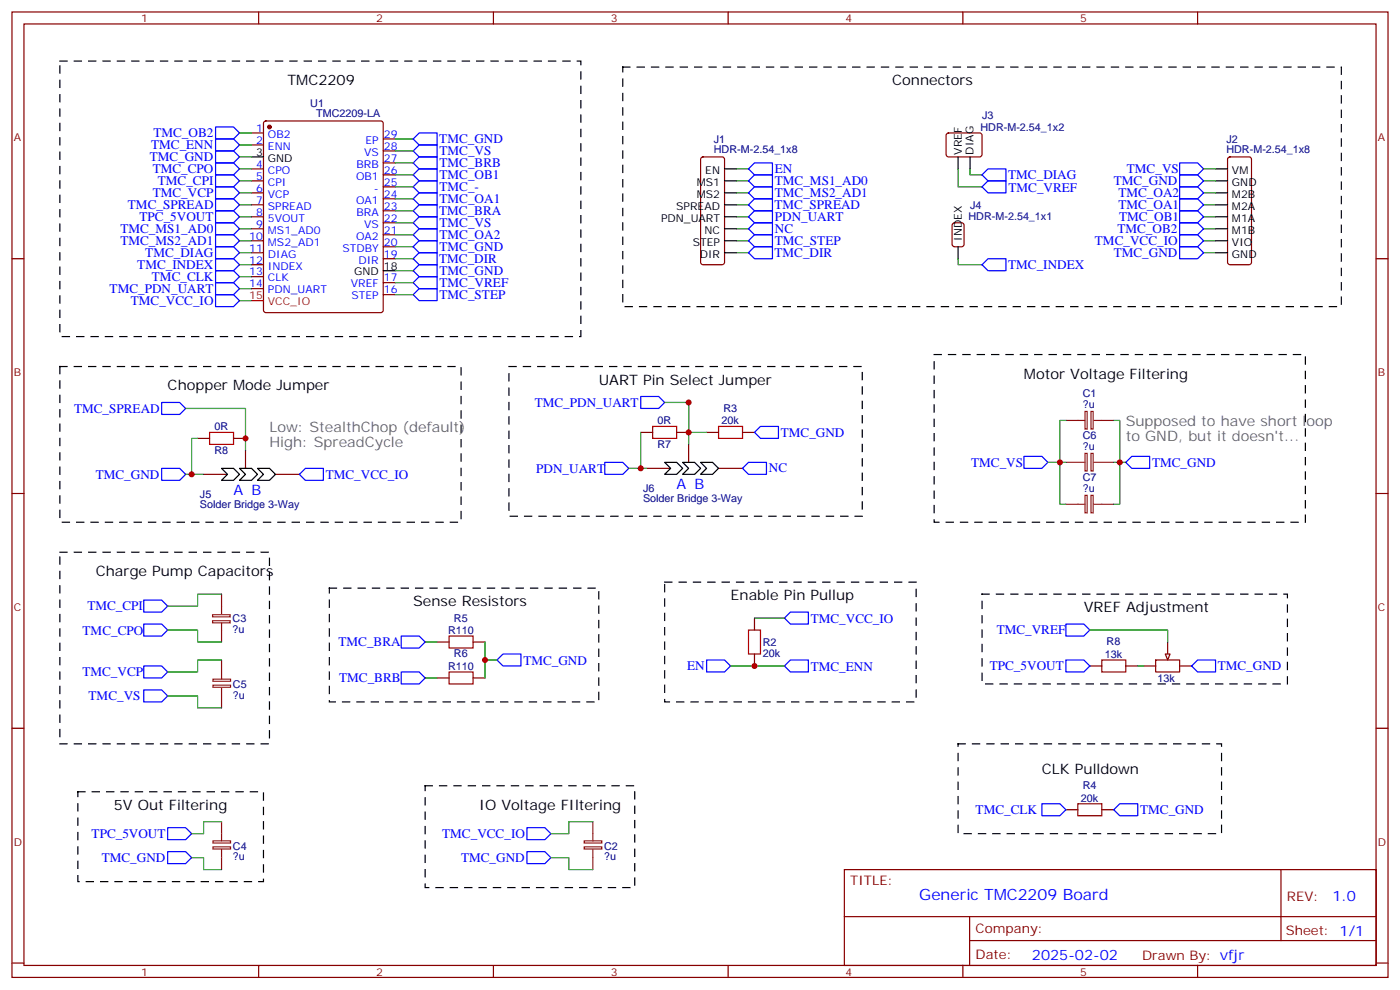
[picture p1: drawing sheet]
<svg xmlns="http://www.w3.org/2000/svg" width="412mm" height="292mm" viewBox="0 0 412 292" stroke-linecap="round" stroke-linejoin="round" font-family="sans-serif">
<g fill="none" stroke="#870000" stroke-width=".35">
<path d="M3.5 3.5h405.4v284.4h-405.4zM7.1 7.1h398.2v277.2h-398.2zM76.2 3.5v3.6M145.3 3.5v3.6M214.5 3.5v3.6M283.6 3.5v3.6M352.8 3.5v3.6M74.1 39.2h3.5M77.8 35.8l.5-.2h33.9l.6 .5 .1 55.3-.5 .6-34.1 .1-.6-.5-.1-55.3zM278.9 39.4l.5-.2h9.4l.5 .7-.1 5.9-.6 .4-9.5-.1-.4-.6v-5.6zM74.1 42.7h3.5M74.1 49.7h3.5"/>
<path d="M74.1 53.3h3.5M74.1 56.8h3.5M112.9 58.6h3.5M112.9 55h3.5M112.9 51.5h3.5M112.9 48h3.5M112.9 44.5h3.5M112.9 40.9h3.5M206.6 46.4l.5-.2h5.6l.5 .2 .2 .5v30.4l-.2 .5-.5 .2h-5.6l-.5-.3-.2-.4v-30.4zM361.8 46.4l.5-.2h5.6l.5 .2 .3 .5v30.4l-.3 .5-.5 .2h-5.6l-.5-.3-.2-.4v-30.4zM3.5 76.2h3.6M74.1 60.3h3.5"/>
<path d="M74.1 63.9h3.5M74.1 67.4h3.5M74.1 70.9h3.5M74.1 74.4h3.5M74.1 78h3.5M112.9 76.2h3.5M112.9 72.7h3.5M112.9 69.1h3.5M112.9 65.6h3.5M112.9 62.1h3.5M280.7 65.8l.5-.2h2.1l.6 .4 .1 6-.5 .6-2.3 .1-.7-.5v-5.9zM405.3 76.2h3.6"/>
<path d="M74.1 81.5h3.5M74.1 85h3.5M112.9 86.8h3.5M112.9 83.3h3.5M58.2 129.1h3.5M60 139.7h7M68.8 129.1h3.5M72.3 132.6v7.1M81.1 139.7h7.1M3.5 145.3h3.6M405.3 145.3h3.6M128.8 189.1h3.5"/>
<path d="M128.8 199.7h3.5M139.3 189.1h3.6M139.3 199.7h3.6M222.2 182v3.6M222.2 192.6v3.5M3.5 214.5h3.6M405.3 214.5h3.6M248.7 256.1h156.6v28.2h-156.6zM377.3 256.1v20.9M248.7 270h156.5M285.6 277h119.6M285.6 270v14.1"/>
<path d="M3.5 283.6h3.6M76.2 284.3v3.6M145.3 284.3v3.6M214.5 284.3v3.6M283.6 284.3v3.6M352.8 284.3v3.6M405.3 283.6h3.6"/>
</g>
<circle cx="79.4" cy="37.4" r=".53" fill="#870000" stroke="#870000" stroke-width=".35"/>
<g fill="none" stroke="#000" stroke-width=".35">
<path d="M74.1 46.2h3.5M213.4 56.8h3.6M213.4 53.3h3.6M213.4 49.7h3.6M282.2 46.2v3.5M285.8 46.2v3.5M358.1 56.8h3.5M358.1 53.3h3.5M358.1 49.7h3.5M112.9 79.7h3.5M213.4 74.4h3.6M213.4 70.9h3.6"/>
<path d="M213.4 67.4h3.6M213.4 63.9h3.6M213.4 60.3h3.6M282.2 72.7v3.5M358.1 74.4h3.5M358.1 70.9h3.5M358.1 67.4h3.5M358.1 63.9h3.5M358.1 60.3h3.5"/>
</g>
<path d="M74.1 88.5h3.5" fill="none" stroke="#f00" stroke-width=".35"/>
<g fill="none" stroke="#008700" stroke-width=".35">
<path d="M70.6 39.2h3.5M70.6 56.8h3.5M70.6 53.3h3.5M70.6 49.7h3.5M70.6 46.2h3.5M70.6 42.7h3.5M116.4 58.6h5.3M116.4 55h5.3M116.4 51.5h5.3M116.4 48h5.3M116.4 44.5h5.3M116.4 40.9h5.3"/>
<path d="M217 56.8h3.5M217 53.3h3.5M217 49.7h3.5M282.2 49.7v5.3h7.1M285.8 49.7v1.8h3.5M354.5 56.8h3.6M354.5 53.3h3.6M70.6 74.4h3.5M70.6 70.9h3.5M70.6 67.4h3.5M70.6 63.9h3.5M70.6 60.3h3.5"/>
<path d="M70.6 78h3.5M116.4 79.7h5.3M116.4 76.2h5.3M116.4 72.7h5.3M116.4 69.1h5.3M116.4 65.6h5.3M116.4 62.1h5.3M217 74.4h3.5M217 70.9h3.5M217 67.4h3.5M217 63.9h3.5M217 60.3h3.5"/>
<path d="M282.2 76.2v1.8h7.1M354.5 74.4h3.6M354.5 70.9h3.6M354.5 67.4h3.6M354.5 63.9h3.6M354.5 60.3h3.6M70.6 88.5h3.5M70.6 85h3.5M70.6 81.5h3.5M116.4 86.8h5.3M116.4 83.3h5.3M65.3 175h-7.1v3.5h-8.8"/>
<path d="M49.4 185.6h8.8v3.5h7.1M65.3 194.4h-7.1v3.5h-8.8M215.2 196.1h15.9M222.2 182h8.9M49.4 205h8.8v3.5h7.1"/>
</g>
<path d="M61.7 127.4h7.1v3.5h-7.1zM132.3 187.3h7v3.6h-7zM132.3 197.9h7v3.5h-7zM220.5 185.6h3.5v7h-3.5z" fill="none" stroke="#a10000" stroke-width=".35"/>
<path d="M65.3 175v6M62.6 181h5.2v.7h-5.2zM62.6 182.8h5.2v.6h-5.2zM65.3 183.4v5.7M65.3 194.4v5.6M62.7 201.8h5.2v.6h-5.2zM62.7 200h5.2v.7h-5.2zM65.3 202.5v6" fill="none" stroke="#8c2424" stroke-width=".35"/>
<path d="M17.6 18h153.5v81.1h-153.5zM183.4 19.8h211.7v70.5h-211.7zM17.6 108h118.2v45.8h-118.2zM17.6 162.6h61.8v56.5h-61.8zM195.8 171.4h74.1v35.3h-74.1z" fill="none" stroke="#000" stroke-width=".35" stroke-dasharray="2.1 2.1"/>
<g fill="none" stroke="#00f" stroke-width=".35">
<path d="M63.5 37.4h5.3l1.8 1.8-1.8 1.7h-5.3zM63.5 40.9h5.3l1.8 1.8-1.8 1.8h-5.3zM63.5 44.5h5.3l1.8 1.7-1.8 1.8h-5.3zM63.5 48h5.3l1.8 1.7-1.8 1.8h-5.3zM63.5 51.5h5.3l1.8 1.8-1.8 1.7h-5.3zM63.5 55h5.3l1.8 1.8-1.8 1.8h-5.3zM63.5 58.6h5.3l1.8 1.7-1.8 1.8h-5.3zM121.7 44.5l1.8-1.8h5.3v3.5h-5.3zM121.7 48l1.8-1.8h5.3v3.5h-5.3zM121.7 51.5l1.8-1.8h5.3v3.6h-5.3zM121.7 55l1.8-1.7h5.3v3.5h-5.3zM121.7 58.6l1.8-1.8h5.3v3.5h-5.3z"/>
<path d="M220.5 49.7l1.7-1.7h5.3v3.5h-5.3zM347.5 51.5h5.3l1.7 1.8-1.7 1.7h-5.3zM63.5 62.1h5.3l1.8 1.8-1.8 1.7h-5.3zM63.5 65.6h5.3l1.8 1.8-1.8 1.7h-5.3zM63.5 69.1h5.3l1.8 1.8-1.8 1.8h-5.3zM63.5 72.7h5.3l1.8 1.7-1.8 1.8h-5.3zM63.5 76.2h5.3l1.8 1.8-1.8 1.7h-5.3zM63.5 79.7h5.3l1.8 1.8-1.8 1.8h-5.3zM121.7 62.1l1.8-1.8h5.3v3.6h-5.3zM121.7 65.6l1.8-1.7h5.3v3.5h-5.3zM121.7 69.1l1.8-1.7h5.3v3.5h-5.3zM121.7 76.2l1.8-1.8h5.3v3.6h-5.3z"/>
<path d="M121.7 79.7l1.8-1.7h5.3v3.5h-5.3zM347.5 65.6h5.3l1.7 1.8-1.7 1.7h-5.3zM347.5 69.1h5.3l1.7 1.8-1.7 1.8h-5.3zM347.5 72.7h5.3l1.7 1.7-1.7 1.8h-5.3zM63.5 83.3h5.3l1.8 1.7-1.8 1.8h-5.3zM63.5 86.8h5.3l1.8 1.7-1.8 1.8h-5.3zM121.7 83.3l1.8-1.8h5.3v3.5h-5.3zM121.7 86.8l1.8-1.8h5.3v3.5h-5.3zM47.6 118.5h5.3l1.8 1.8-1.8 1.8h-5.3zM42.3 176.7h5.3l1.8 1.8-1.8 1.8h-5.3zM42.3 183.8h5.3l1.8 1.8-1.8 1.7h-5.3zM42.3 196.1h5.3l1.8 1.8-1.8 1.8h-5.3z"/>
<path d="M208.1 194.4h5.3l1.8 1.7-1.8 1.8h-5.3zM231.1 196.1l1.7-1.7h5.3v3.5h-5.3zM231.1 182l1.7-1.7h5.3v3.5h-5.3zM42.3 203.2h5.3l1.8 1.8-1.8 1.7h-5.3z"/>
</g>
<g fill="#fff" stroke="#000" stroke-width=".35">
<path d="M65.3 137.9h3.5l1.8 1.8-1.8 1.8h-3.5l1.7-1.8z"/>
<path d="M70.6 137.9h3.5l1.7 1.8-1.7 1.8h-3.5l1.7-1.8z"/>
<path d="M75.8 137.9h3.6l1.7 1.8-1.7 1.8h-3.6l1.8-1.8z"/>
</g>
<path d="M54.7 120.3h17.6v12.3M54.7 139.7h1.7M58.2 129.1h-1.8v10.6h3.6" fill="none" stroke="#008700" stroke-width=".35"/>
<path d="M47.6 137.9h5.3l1.8 1.8-1.8 1.8h-5.3zM88.2 139.7l1.8-1.8h5.2v3.6h-5.2z" fill="none" stroke="#00f" stroke-width=".35"/>
<path d="M324.6 194.4h7v3.5h-7z" fill="none" stroke="#a10000" stroke-width=".35"/>
<path d="M321 196.1h3.6M331.6 196.1h3.5M336.9 196.1h3.5M340.4 194.4h7.1v3.5h-7.1zM344 189.1v3.5M347.5 196.1h3.5" fill="none" stroke="#870000" stroke-width=".35"/>
<path d="M343.3 192.6h1.4l-.7 1.8z" fill="#f0f0f0" stroke="#870000" stroke-width=".35"/>
<path d="M220.5 53.3l1.7-1.8h5.3v3.5h-5.3zM220.5 56.8l1.7-1.8h5.3v3.6h-5.3zM289.3 51.5l1.7-1.8h5.3v3.6h-5.3zM220.5 60.3l1.7-1.7h5.3v3.5h-5.3zM289.3 78l1.7-1.8h5.3v3.5h-5.3zM188.7 116.8h5.3l1.8 1.7-1.8 1.8h-5.3zM314 194.4h5.3l1.7 1.7-1.7 1.8h-5.3zM351 196.1l1.8-1.7h5.3v3.5h-5.3zM306.9 236.7h5.3l1.8 1.8-1.8 1.7h-5.3zM328.1 238.5l1.7-1.8h5.3v3.5h-5.3zM49.4 243.8h5.3l1.7 1.7-1.7 1.8h-5.3zM49.4 250.8h5.3l1.7 1.8-1.7 1.8h-5.3z" fill="none" stroke="#00f" stroke-width=".35"/>
<path d="M62.7 249.4h5.2v.6h-5.2zM62.7 247.7h5.2v.6h-5.2zM65.3 242v5.7M65.3 250.1v6" fill="none" stroke="#8c2424" stroke-width=".35"/>
<path d="M335.1 196.1h1.8M56.4 252.6h3.6v3.5h5.3M65.3 242h-5.3v3.5h-3.6" fill="none" stroke="#008700" stroke-width=".35"/>
<path d="M317.5 236.7h7.1v3.5h-7.1z" fill="none" stroke="#a10000" stroke-width=".35"/>
<path d="M190.5 137.9h7.1M202.8 130.9v7M211.7 137.9h7M314 238.5h3.5M324.6 238.5h3.5" fill="none" stroke="#870000" stroke-width=".35"/>
<g fill="#fff" stroke="#000" stroke-width=".35">
<path d="M195.8 136.2h3.5l1.8 1.7-1.8 1.8h-3.5l1.8-1.8z"/>
<path d="M201.1 136.2h3.5l1.8 1.7-1.8 1.8h-3.5l1.7-1.8z"/>
<path d="M206.4 136.2h3.5l1.8 1.7-1.8 1.8h-3.5l1.7-1.8z"/>
</g>
<path d="M192.3 125.6h7v3.5h-7zM211.7 125.6h7v3.5h-7z" fill="none" stroke="#a10000" stroke-width=".35"/>
<path d="M188.7 127.4h3.6M199.3 127.4h3.5M208.1 127.4h3.6M218.7 127.4h3.5" fill="none" stroke="#870000" stroke-width=".35"/>
<g fill="none" stroke="#008700" stroke-width=".35">
<path d="M354.5 49.7h3.6M195.8 118.5h7v12.4M202.8 118.5v8.9h5.3M185.2 137.9h3.5M188.7 127.4v10.5h1.8M314 123.8h-1.8v12.4h-3.5M314 136.2h-1.8v12.3h1.8M328.1 123.8h1.7v24.7h-1.7M328.1 136.2h3.5M125.2 189.1h3.6M125.2 199.7h3.6M142.9 189.1v5.3h3.5"/>
<path d="M142.9 194.4v5.3M321 185.6h23v3.5M162.3 252.6h5.3v3.5h7M174.6 242h-7v3.5h-5.3"/>
</g>
<g fill="none" stroke="#00f" stroke-width=".35">
<path d="M121.7 40.9l1.8-1.7h5.3v3.5h-5.3zM291 53.3h5.3v3.5h-5.3l-1.7-1.8zM347.5 48h5.3l1.7 1.7-1.7 1.8h-5.3zM347.5 55h5.3l1.7 1.8-1.7 1.8h-5.3zM347.5 58.6h5.3l1.7 1.7-1.7 1.8h-5.3zM121.7 72.7l1.8-1.8h5.3v3.5h-5.3zM220.5 63.9l1.7-1.8h5.3v3.5h-5.3zM220.5 67.4l1.7-1.8h5.3v3.5h-5.3zM220.5 74.4l1.7-1.7h5.3v3.5h-5.3zM222.2 69.1h5.3v3.6h-5.3l-1.7-1.8zM347.5 62.1h5.3l1.7 1.8-1.7 1.7h-5.3zM178.2 136.2h5.2l1.8 1.7-1.8 1.8h-5.2z"/>
<path d="M218.7 137.9l1.8-1.7h5.3v3.5h-5.3zM222.2 127.4l1.8-1.8h5.3v3.5h-5.3zM301.6 134.4h5.3l1.8 1.8-1.8 1.7h-5.3zM331.6 136.2l1.8-1.8h5.3v3.5h-5.3zM118.2 187.3h5.3l1.7 1.8-1.7 1.8h-5.3zM118.2 197.9h5.3l1.7 1.8-1.7 1.7h-5.3zM146.4 194.4l1.8-1.8h5.3v3.5h-5.3zM314 183.8h5.3l1.7 1.8-1.7 1.7h-5.3zM155.2 243.8h5.3l1.8 1.7-1.8 1.8h-5.3zM155.2 250.8h5.3l1.8 1.8-1.8 1.8h-5.3z"/>
</g>
<g fill="none" stroke="#8c2424" stroke-width=".35">
<path d="M314 123.8h5.6M314 136.2h5.6M319.6 121.2h.7v5.2h-.7zM319.6 133.5h.7v5.2h-.7zM321.4 121.2h.6v5.2h-.6zM321.4 133.5h.6v5.2h-.6zM322.1 123.8h6M322.1 136.2h6M314 148.5h5.6M319.6 145.9h.7v5.2h-.7zM321.4 145.9h.6v5.2h-.6zM322.1 148.5h6"/>
<path d="M172.1 249.4h5.2v.6h-5.2zM172.1 247.7h5.2v.6h-5.2zM174.6 242v5.7M174.6 250.1v6"/>
</g>
<path d="M149.9 108h104.1v44h-104.1zM275.2 104.4h109.3v49.4h-109.3zM97 173.2h79.4v33.5h-79.4zM289.3 175h89.9v26.4h-89.9zM282.2 219.1h77.6v26.4h-77.6zM22.9 233.2h54.7v26.4h-54.7zM125.2 231.4h61.8v30h-61.8z" fill="none" stroke="#000" stroke-width=".35" stroke-dasharray="2.1 2.1"/>
<g fill="#c00">
<circle cx="222.3" cy="196.1" r=".88"/>
<circle cx="56.4" cy="139.7" r=".88"/>
<circle cx="72.3" cy="129.1" r=".88"/>
<circle cx="202.8" cy="127.4" r=".88"/>
<circle cx="188.7" cy="137.9" r=".88"/>
<circle cx="202.8" cy="118.5" r=".88"/>
<circle cx="312.2" cy="136.2" r=".88"/>
<circle cx="329.8" cy="136.2" r=".88"/>
<circle cx="142.9" cy="194.4" r=".88"/>
</g>
<text font-size="4.6" fill="#00f" x="270.8" y="265.1">Generic TMC2209 Board</text>
<g font-size="4.2">
<text x="84.7" y="25">TMC2209</text>
<text x="262.8" y="25">Connectors</text>
<text x="176.4" y="113.2">UART Pin Select Jumper</text>
<text x="301.6" y="111.5">Motor Voltage Filtering</text>
<text x="49.4" y="115">Chopper Mode Jumper</text>
<text x="28.2" y="169.7">Charge Pump Capacitors</text>
<text x="121.7" y="178.5">Sense Resistors</text>
<text x="215.2" y="176.7">Enable Pin Pullup</text>
<text x="319.3" y="180.3">VREF Adjustment</text>
<text x="306.9" y="227.9">CLK Pulldown</text>
<text x="33.5" y="238.5">5V Out Filtering</text>
<text x="141.1" y="238.5">IO Voltage FIltering</text>
</g>
<g font-size="4.2" fill="#666">
<text x="331.6" y="125.6">Supposed to have short loop</text>
<text x="79.4" y="127.4">Low: StealthChop (default)</text>
<text x="79.4" y="131.6">High: SpreadCycle</text>
<text x="331.6" y="129.8">to GND, but it doesn't...</text>
</g>
<g font-size="4.2" fill="#00f">
<text x="199.3" y="143.9">A B</text>
<text x="68.8" y="145.7">A B</text>
<text x="392.5" y="265.4">1.0</text>
<text x="304" y="282.7">2025-02-02</text>
</g>
<g font-size="3.9" fill="#00f">
<text x="45.2" y="40.4">TMC_OB2</text>
<text x="44.1" y="47.5">TMC_GND</text>
<text x="44.5" y="43.9">TMC_ENN</text>
<text x="129.4" y="42.2">TMC_GND</text>
<text x="129.5" y="45.6">TMC_VS</text>
<text x="45" y="51">TMC_CPO</text>
<text x="129.5" y="49.2">TMC_BRB</text>
<text x="129.5" y="52.7">TMC_OB1</text>
<text x="228.2" y="51.1">EN</text>
<text x="297" y="52.8">TMC_DIAG</text>
<text x="331.9" y="51.1">TMC_VS</text>
<text x="45" y="58">TMC_VCP</text>
<text x="46.5" y="54.5">TMC_CPI</text>
<text x="129.5" y="56.2">TMC_-</text>
<text x="129.5" y="59.8">TMC_OA1</text>
<text x="228.3" y="54.5">TMC_MS1_AD0</text>
<text x="228.3" y="58.1">TMC_MS2_AD1</text>
<text x="297.1" y="56.4">TMC_VREF</text>
<text x="328.1" y="54.5">TMC_GND</text>
<text x="329.4" y="58">TMC_OA2</text>
<text x="37.7" y="61.6">TMC_SPREAD</text>
<text x="41.1" y="65.1">TPC_5VOUT</text>
<text x="129.4" y="63.3">TMC_BRA</text>
<text x="228.1" y="61.5">TMC_SPREAD</text>
<text x="228.2" y="65.1">PDN_UART</text>
<text x="329.4" y="61.6">TMC_OA1</text>
<text x="329.6" y="65.2">TMC_OB1</text>
<text x="35.5" y="68.6">TMC_MS1_AD0</text>
<text x="129.5" y="66.8">TMC_VS</text>
<text x="129.5" y="70.5">TMC_OA2</text>
<text x="228.2" y="68.6">NC</text>
<text x="329.2" y="68.6">TMC_OB2</text>
<text x="35.5" y="72.2">TMC_MS2_AD1</text>
<text x="42.8" y="75.7">TMC_DIAG</text>
<text x="129.4" y="77.6">TMC_DIR</text>
<text x="129.5" y="74">TMC_GND</text>
<text x="228.1" y="75.8">TMC_DIR</text>
<text x="228.2" y="72.3">TMC_STEP</text>
<text x="322.5" y="72.2">TMC_VCC_IO</text>
<text x="328.1" y="75.7">TMC_GND</text>
<text x="40.4" y="79.2">TMC_INDEX</text>
<text x="44.7" y="82.8">TMC_CLK</text>
<text x="129.5" y="81.1">TMC_GND</text>
<text x="297" y="79.2">TMC_INDEX</text>
<text x="32.3" y="86.3">TMC_PDN_UART</text>
<text x="38.5" y="89.8">TMC_VCC_IO</text>
<text x="129.5" y="84.6">TMC_VREF</text>
<text x="129.5" y="88.1">TMC_STEP</text>
<text x="157.5" y="119.8">TMC_PDN_UART</text>
<text x="21.8" y="121.5">TMC_SPREAD</text>
<text x="230" y="128.7">TMC_GND</text>
<text x="286.1" y="137.5">TMC_VS</text>
<text x="339.4" y="137.5">TMC_GND</text>
<text x="28.2" y="141">TMC_GND</text>
<text x="96" y="141">TMC_VCC_IO</text>
<text x="158" y="139.4">PDN_UART</text>
<text x="226.5" y="139.1">NC</text>
<text x="25.7" y="179.8">TMC_CPI</text>
<text x="238.8" y="183.4">TMC_VCC_IO</text>
<text x="24.3" y="186.9">TMC_CPO</text>
<text x="99.7" y="190.4">TMC_BRA</text>
<text x="293.6" y="186.7">TMC_VREF</text>
<text x="154.2" y="195.7">TMC_GND</text>
<text x="202.4" y="197.4">EN</text>
<text x="238.8" y="197.5">TMC_ENN</text>
<text x="291.6" y="197.4">TPC_5VOUT</text>
<text x="358.7" y="197.4">TMC_GND</text>
<text x="24.3" y="199.1">TMC_VCP</text>
<text x="99.9" y="200.9">TMC_BRB</text>
<text x="26.1" y="206.2">TMC_VS</text>
<text x="287.4" y="239.8">TMC_CLK</text>
<text x="335.8" y="239.8">TMC_GND</text>
<text x="27" y="246.8">TPC_5VOUT</text>
<text x="130.3" y="246.8">TMC_VCC_IO</text>
<text x="30" y="253.8">TMC_GND</text>
<text x="135.8" y="253.8">TMC_GND</text>
</g>
<g font-size="3.9" fill="#800">
<text x="250.5" y="260.7">TITLE:</text>
<text x="379.1" y="265.4">REV:</text>
<text x="287.4" y="274.9">Company:</text>
<text x="378.7" y="275.5">Sheet: 1/1</text>
<text x="287.4" y="282.6">Date:</text>
<text x="336.4" y="282.7">Drawn By: vfjr</text>
</g>
<g font-size="3.2" fill="#800">
<text x="41.6" y="6.5">1</text>
<text x="110.8" y="6.5">2</text>
<text x="179.9" y="6.5">3</text>
<text x="249.1" y="6.5">4</text>
<text x="318.2" y="6.5">5</text>
<text x="4.1" y="41.6">A</text>
<text x="405.9" y="41.6">A</text>
<text x="4.1" y="110.8">B</text>
<text x="405.9" y="110.8">B</text>
<text x="4.1" y="179.9">C</text>
<text x="405.9" y="179.9">C</text>
<text x="4.1" y="249.1">D</text>
<text x="405.9" y="249.1">D</text>
<text x="41.6" y="287.3">1</text>
<text x="110.8" y="287.3">2</text>
<text x="179.9" y="287.3">3</text>
<text x="249.1" y="287.3">4</text>
<text x="318.2" y="287.3">5</text>
</g>
<g font-size="3.2" fill="#000080">
<text x="91.4" y="31.5">U1</text>
<text x="93.1" y="34.6">TMC2209-LA</text>
<text x="289.3" y="35">J3</text>
<text x="210.3" y="42">J1</text>
<text x="288.8" y="38.5">HDR-M-2.54_1x2</text>
<text x="361.3" y="42">J2</text>
<text x="210.3" y="45.2">HDR-M-2.54_1x8</text>
<text x="361.3" y="45.2">HDR-M-2.54_1x8</text>
<text x="285.3" y="64.9">HDR-M-2.54_1x1</text>
<text x="285.8" y="61.5">J4</text>
<text x="318.9" y="116.9">C1</text>
<text x="193.7" y="125">0R</text>
<text x="212.5" y="125">20k</text>
<text x="213.1" y="121.3">R3</text>
<text x="318.9" y="120.1">?u</text>
<text x="63.2" y="126.7">0R</text>
<text x="318.9" y="129.3">C6</text>
<text x="63.2" y="133.8">R8</text>
<text x="193.7" y="132.1">R7</text>
<text x="318.9" y="132.5">?u</text>
<text x="318.9" y="141.6">C7</text>
<text x="58.9" y="149.7">Solder Bridge 3-Way</text>
<text x="58.9" y="146.5">J5</text>
<text x="189.4" y="147.9">Solder Bridge 3-Way</text>
<text x="189.4" y="144.8">J6</text>
<text x="318.9" y="144.8">?u</text>
<text x="68.5" y="183.2">C3</text>
<text x="133.7" y="183">R5</text>
<text x="68.5" y="186.4">?u</text>
<text x="132" y="186.7">R110</text>
<text x="224.7" y="190.3">R2</text>
<text x="326" y="190.1">R8</text>
<text x="132" y="197.3">R110</text>
<text x="133.7" y="193.6">R6</text>
<text x="224.7" y="193.4">20k</text>
<text x="325.4" y="193.7">13k</text>
<text x="68.6" y="202.6">C5</text>
<text x="341" y="200.8">13k</text>
<text x="68.6" y="205.8">?u</text>
<text x="318.9" y="232.4">R4</text>
<text x="318.3" y="236.1">20k</text>
<text x="68.6" y="250.2">C4</text>
<text x="178" y="250.2">C2</text>
<text x="68.6" y="253.4">?u</text>
<text x="178" y="253.4">?u</text>
</g>
<g font-size="3.2" fill="#00f">
<text x="75.4" y="38.8">1</text>
<text x="78.9" y="40.6">OB2</text>
<text x="113.1" y="40.6">29</text>
<text x="75.4" y="42.3">2</text>
<text x="78.9" y="44.1">ENN</text>
<text x="107.2" y="45.9">VS</text>
<text x="107.7" y="42.3">EP</text>
<text x="113.1" y="47.6">27</text>
<text x="113.1" y="44.1">28</text>
<text x="75.4" y="49.4">4</text>
<text x="75.4" y="52.9">5</text>
<text x="78.9" y="51.2">CPO</text>
<text x="104.9" y="52.9">OB1</text>
<text x="105" y="49.4">BRB</text>
<text x="113.1" y="51.2">26</text>
<text x="75.4" y="56.4">6</text>
<text x="75.4" y="60">7</text>
<text x="78.9" y="54.7">CPI</text>
<text x="78.9" y="58.2">VCP</text>
<text x="104.9" y="60">OA1</text>
<text x="110.1" y="56.4">-</text>
<text x="113.1" y="58.2">24</text>
<text x="113.1" y="54.7">25</text>
<text x="75.4" y="63.5">8</text>
<text x="78.9" y="61.7">SPREAD</text>
<text x="78.9" y="65.3">5VOUT</text>
<text x="105" y="63.5">BRA</text>
<text x="113.1" y="65.3">22</text>
<text x="113.1" y="61.7">23</text>
<text x="73.4" y="70.6">10</text>
<text x="75.4" y="67">9</text>
<text x="78.9" y="68.8">MS1_AD0</text>
<text x="104.9" y="70.6">OA2</text>
<text x="107.2" y="67">VS</text>
<text x="113.1" y="68.8">21</text>
<text x="73.4" y="74.1">11</text>
<text x="73.4" y="77.6">12</text>
<text x="78.9" y="72.3">MS2_AD1</text>
<text x="78.9" y="75.8">DIAG</text>
<text x="100.9" y="74.1">STDBY</text>
<text x="105.6" y="77.6">DIR</text>
<text x="113.1" y="75.8">19</text>
<text x="113.1" y="72.3">20</text>
<text x="73.4" y="81.1">13</text>
<text x="78.9" y="79.4">INDEX</text>
<text x="78.9" y="82.9">CLK</text>
<text x="113.1" y="82.9">17</text>
<text x="73.4" y="84.7">14</text>
<text x="78.9" y="86.4">PDN_UART</text>
<text x="103.4" y="84.7">VREF</text>
<text x="103.5" y="88.2">STEP</text>
<text x="113.1" y="86.4">16</text>
</g>
<g font-size="3.2">
<text x="75.4" y="45.9">3</text>
<text x="78.9" y="47.6">GND</text>
<text x="283.3" y="45.5" transform="rotate(-90 283.3 45.5)">VREF</text>
<text x="286.8" y="45.5" transform="rotate(-90 286.8 45.5)">DIAG</text>
<text x="207.7" y="51.2">EN</text>
<text x="362.9" y="51.2">VM</text>
<text x="205.3" y="58.2">MS2</text>
<text x="205.3" y="54.7">MS1</text>
<text x="362.9" y="54.7">GND</text>
<text x="362.9" y="58.2">M2B</text>
<text x="194.7" y="65.3">PDN_UART</text>
<text x="199.2" y="61.7">SPREAD</text>
<text x="362.9" y="61.7">M2A</text>
<text x="362.9" y="65.3">M1A</text>
<text x="207.5" y="68.8">NC</text>
<text x="283.3" y="70.9" transform="rotate(-90 283.3 70.9)">INDEX</text>
<text x="362.9" y="68.8">M1B</text>
<text x="204.1" y="72.3">STEP</text>
<text x="206.1" y="75.8">DIR</text>
<text x="362.9" y="72.3">VIO</text>
<text x="362.9" y="75.8">GND</text>
<text x="104.3" y="81.1">GND</text>
<text x="113.1" y="79.4">18</text>
</g>
<g font-size="3.2" fill="#f00">
<text x="73.4" y="88.2">15</text>
<text x="78.9" y="90">VCC_IO</text>
</g>
</svg>
